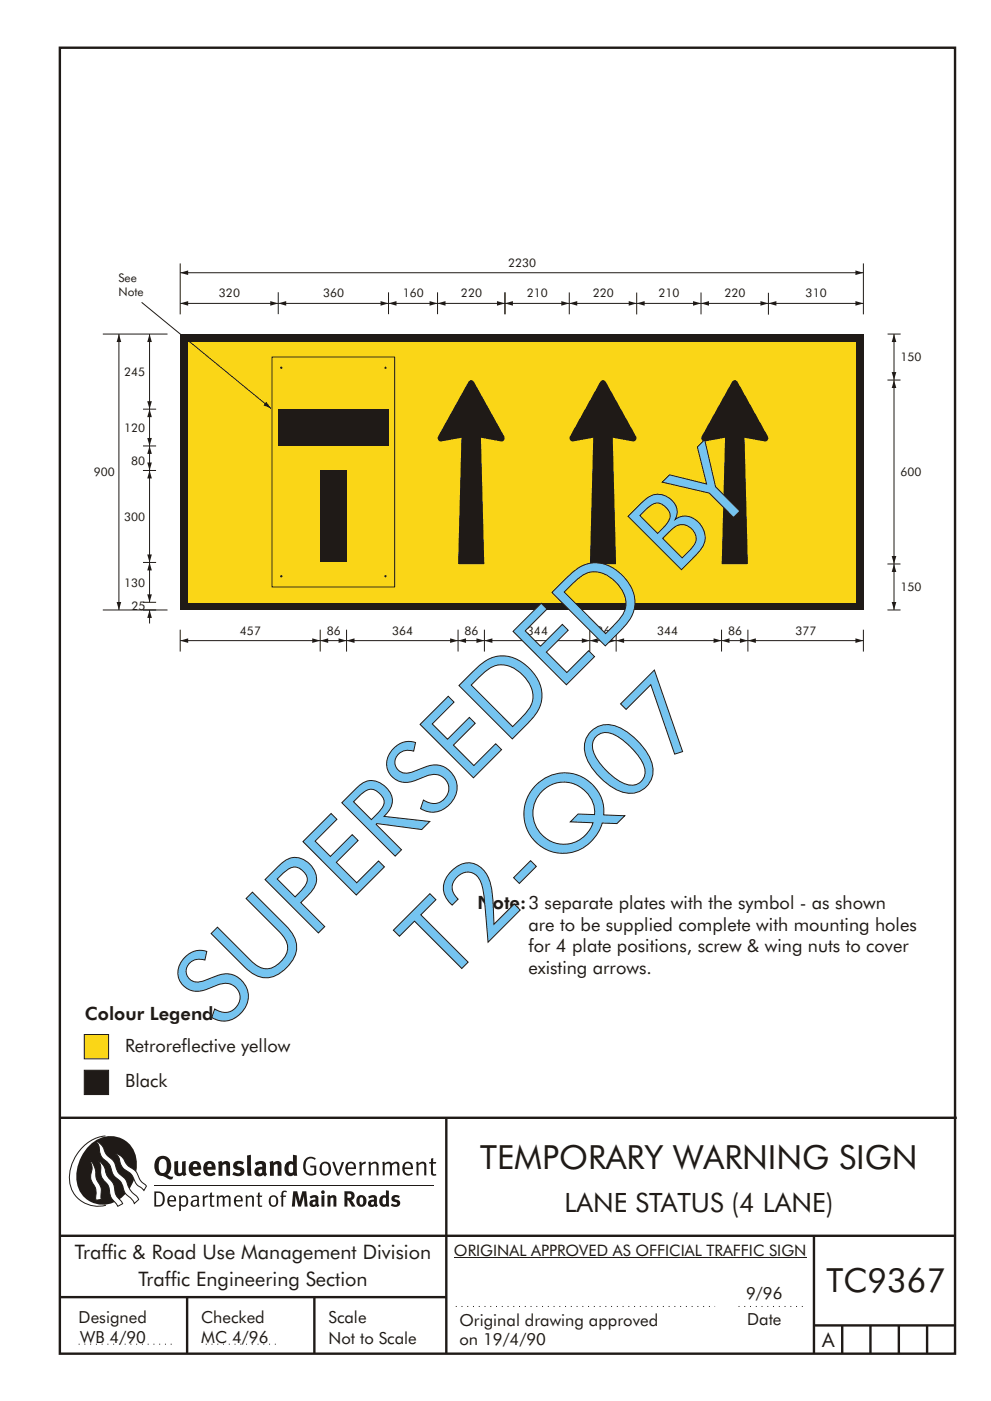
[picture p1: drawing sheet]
<svg xmlns="http://www.w3.org/2000/svg" width="210mm" height="297mm" viewBox="0 0 210 297" stroke-linecap="round" stroke-linejoin="round" font-family="sans-serif">
<path d="M38.2 55.8v10.9M38.2 57.8h145M59 62v4.6M82.4 62v4.6M92.8 62v4.6M107.1 62v4.7M120.8 62v4.6M135.1 62v4.7M148.7 62v4.7M163 62.1v4.6" fill="none" stroke="#1f1a17" stroke-width=".21"/>
<g fill="#1f1a17">
<path d="M38.2 57.8l1.7-.5v1l-1.7-.5 1.7-.5z" fill-rule="evenodd"/>
<path d="M181.5 57.3l1.7 .5-1.7 .5v-1l1.7 .5z" fill-rule="evenodd"/>
</g>
<path d="M59 64.3h23.4" fill="none" stroke="#1f1a17" stroke-width=".21"/>
<g fill="#1f1a17">
<path d="M59 64.3l1.7-.5v1l-1.7-.5 1.7-.5z" fill-rule="evenodd"/>
<path d="M80.7 63.8l1.7 .5-1.7 .5v-1l1.7 .5z" fill-rule="evenodd"/>
</g>
<path d="M38.2 64.3h20.8" fill="none" stroke="#1f1a17" stroke-width=".21"/>
<g fill="#1f1a17">
<path d="M38.2 64.3l1.7-.5v1l-1.7-.5 1.7-.5z" fill-rule="evenodd"/>
<path d="M57.3 63.8l1.7 .5-1.7 .5v-1l1.7 .5z" fill-rule="evenodd"/>
</g>
<path d="M82.4 64.3h10.4" fill="none" stroke="#1f1a17" stroke-width=".21"/>
<g fill="#1f1a17">
<path d="M82.4 64.3l1.7-.5v1l-1.7-.5 1.7-.5z" fill-rule="evenodd"/>
<path d="M91.1 63.8l1.7 .5-1.7 .5v-1l1.7 .5z" fill-rule="evenodd"/>
</g>
<path d="M92.8 64.3h14.3" fill="none" stroke="#1f1a17" stroke-width=".21"/>
<g fill="#1f1a17">
<path d="M92.8 64.3l1.7-.5v1l-1.7-.5 1.7-.5z" fill-rule="evenodd"/>
<path d="M105.4 63.8l1.7 .5-1.7 .5v-1l1.7 .5z" fill-rule="evenodd"/>
</g>
<path d="M107.1 64.3h13.7" fill="none" stroke="#1f1a17" stroke-width=".21"/>
<g fill="#1f1a17">
<path d="M107.1 64.3l1.7-.5v1l-1.7-.5 1.7-.5z" fill-rule="evenodd"/>
<path d="M119.1 63.8l1.7 .5-1.7 .5v-1l1.7 .5z" fill-rule="evenodd"/>
</g>
<path d="M120.8 64.3h14.3" fill="none" stroke="#1f1a17" stroke-width=".21"/>
<g fill="#1f1a17">
<path d="M120.8 64.3l1.7-.5v1l-1.7-.5 1.7-.5z" fill-rule="evenodd"/>
<path d="M133.4 63.8l1.7 .5-1.7 .5v-1l1.7 .5z" fill-rule="evenodd"/>
</g>
<path d="M135.1 64.3h13.6" fill="none" stroke="#1f1a17" stroke-width=".21"/>
<g fill="#1f1a17">
<path d="M135.1 64.3l1.7-.5v1l-1.7-.5 1.7-.5z" fill-rule="evenodd"/>
<path d="M147 63.8l1.7 .5-1.7 .5v-1l1.7 .5z" fill-rule="evenodd"/>
</g>
<path d="M148.7 64.3h14.3" fill="none" stroke="#1f1a17" stroke-width=".21"/>
<g fill="#1f1a17">
<path d="M148.7 64.3l1.7-.5v1l-1.7-.5 1.7-.5z" fill-rule="evenodd"/>
<path d="M161.3 63.8l1.7 .5-1.7 .5v-1l1.7 .5z" fill-rule="evenodd"/>
</g>
<path d="M163 64.3h20.2" fill="none" stroke="#1f1a17" stroke-width=".21"/>
<g fill="#1f1a17">
<path d="M38.2 70.8h145v58.5h-145z"/>
<path d="M163 64.3l1.7-.5v1l-1.7-.5 1.7-.5z" fill-rule="evenodd"/>
<path d="M181.5 63.8l1.7 .5-1.7 .5v-1l1.7 .5z" fill-rule="evenodd"/>
</g>
<path d="M39.9 72.5h141.7v55.2h-141.7z" fill="#fad617"/>
<g fill="#1f1a17">
<path d="M68 99.8h5.5v19.5h-5.5z"/>
<path d="M59 86.8h23.4v7.7h-23.4z"/>
<path d="M99.5 80.8a.67 .67 0 0 1 1.1 .3l6.4 11.6a.71 .71 0 0 1-.7 .9l-4.3-.8 .8 26.8h-5.6l.7-26.8-4.3 .8a.72 .72 0 0 1-.6-.3 .72 .72 0 0 1 0-.8z" fill-rule="evenodd"/>
<path d="M127.4 80.8a.67 .67 0 0 1 1.2 .3l6.4 11.6a.71 .71 0 0 1-.7 .9l-4.3-.8 .7 26.8h-5.5l.7-26.8-4.3 .8a.72 .72 0 0 1-.7-.3 .72 .72 0 0 1 0-.8z" fill-rule="evenodd"/>
<path d="M155.4 80.8a.67 .67 0 0 1 1.1 .3l6.5 11.6a.71 .71 0 0 1-.8 .9l-4.2-.8 .7 26.8h-5.6l.7-26.8-4.2 .8a.72 .72 0 0 1-.7-.3 .72 .72 0 0 1 0-.8z" fill-rule="evenodd"/>
</g>
<g fill="none" stroke="#1f1a17" stroke-width=".21">
<path d="M30 64.1l27.5 22.5M57.7 75.7h26v48.8h-26z"/>
<circle cx="59.7" cy="78" r=".14"/>
<circle cx="81.8" cy="78" r=".14"/>
<circle cx="59.7" cy="122.2" r=".14"/>
<circle cx="81.8" cy="122.2" r=".14"/>
</g>
<path d="M56.5 85.2l1 1.4-1.6-.7 .6-.7 1 1.4z" fill-rule="evenodd" fill="#1f1a17"/>
<path d="M31.7 119.3v8.4" fill="none" stroke="#1f1a17" stroke-width=".21"/>
<g fill="#1f1a17">
<path d="M31.7 119.3l.5 1.6h-1l.5-1.6 .5 1.6z" fill-rule="evenodd"/>
<path d="M31.2 126h1l-.5 1.7 .5-1.7-.5 1.7z" fill-rule="evenodd"/>
</g>
<path d="M31.7 99.8v19.5" fill="none" stroke="#1f1a17" stroke-width=".21"/>
<g fill="#1f1a17">
<path d="M31.7 99.8l.5 1.6h-1l.5-1.6 .5 1.6z" fill-rule="evenodd"/>
<path d="M31.2 117.6h1l-.5 1.7 .5-1.7-.5 1.7z" fill-rule="evenodd"/>
</g>
<path d="M31.7 86.8v7.8" fill="none" stroke="#1f1a17" stroke-width=".21"/>
<g fill="#1f1a17">
<path d="M31.7 86.8l.5 1.6h-1l.5-1.6 .5 1.6z" fill-rule="evenodd"/>
<path d="M31.2 92.9h1l-.5 1.7 .5-1.7-.5 1.7z" fill-rule="evenodd"/>
</g>
<path d="M31.7 70.8v16" fill="none" stroke="#1f1a17" stroke-width=".21"/>
<g fill="#1f1a17">
<path d="M31.7 70.8l.5 1.7h-1l.5-1.7 .5 1.7z" fill-rule="evenodd"/>
<path d="M31.2 85.1h1l-.5 1.7 .5-1.7-.5 1.7z" fill-rule="evenodd"/>
</g>
<path d="M31.7 94.6v5.2" fill="none" stroke="#1f1a17" stroke-width=".21"/>
<g fill="#1f1a17">
<path d="M31.7 94.6l.5 1.6h-1l.5-1.6 .5 1.6z" fill-rule="evenodd"/>
<path d="M31.2 98.1h1l-.5 1.7 .5-1.7-.5 1.7z" fill-rule="evenodd"/>
</g>
<path d="M189.7 80.6v39" fill="none" stroke="#1f1a17" stroke-width=".21"/>
<g fill="#1f1a17">
<path d="M189.7 80.6l.5 1.7h-1l.5-1.7 .5 1.7z" fill-rule="evenodd"/>
<path d="M189.2 117.9h1l-.5 1.7 .5-1.7-.5 1.7z" fill-rule="evenodd"/>
</g>
<path d="M189.7 70.8v9.8" fill="none" stroke="#1f1a17" stroke-width=".21"/>
<g fill="#1f1a17">
<path d="M189.7 70.8l.5 1.7h-1l.5-1.7 .5 1.7z" fill-rule="evenodd"/>
<path d="M189.2 78.9h1l-.5 1.7 .5-1.7-.5 1.7z" fill-rule="evenodd"/>
</g>
<path d="M189.7 119.6v9.7" fill="none" stroke="#1f1a17" stroke-width=".21"/>
<g fill="#1f1a17">
<path d="M189.7 119.6l.5 1.7h-1l.5-1.7 .5 1.7z" fill-rule="evenodd"/>
<path d="M189.2 127.6h1l-.5 1.7 .5-1.7-.5 1.7z" fill-rule="evenodd"/>
</g>
<g fill="none" stroke="#1f1a17" stroke-width=".21">
<path d="M183.2 55.8v10.9M188.3 70.8h2.8M30.3 99.8h2.8M30.3 94.6h2.8M30.3 86.8h2.8M188.3 80.6h2.8M30.3 119.3h2.8M188.3 119.6h2.8M30.3 129.3h2.8M38.2 133.5v4.6M67.9 133.5v4.6M67.9 135.8h5.6"/>
<path d="M73.5 133.5v4.6M97.2 133.5v4.6M102.8 133.5v4.6M125.1 133.5v4.6M130.7 133.5v4.6M153.1 133.5v4.6M158.7 133.5v4.6M183.2 133.5v4.6M188.3 129.3h2.8"/>
</g>
<g fill="#1f1a17">
<path d="M67.9 135.8l1.7-.5v1l-1.7-.5 1.7-.5z" fill-rule="evenodd"/>
<path d="M71.8 135.3l1.7 .5-1.7 .5v-1l1.7 .5z" fill-rule="evenodd"/>
</g>
<path d="M97.2 135.8h5.6" fill="none" stroke="#1f1a17" stroke-width=".21"/>
<g fill="#1f1a17">
<path d="M97.2 135.8l1.7-.5v1l-1.7-.5 1.7-.5z" fill-rule="evenodd"/>
<path d="M101.1 135.3l1.7 .5-1.7 .5v-1l1.7 .5z" fill-rule="evenodd"/>
</g>
<path d="M125.1 135.8h5.6" fill="none" stroke="#1f1a17" stroke-width=".21"/>
<g fill="#1f1a17">
<path d="M125.1 135.8l1.7-.5v1l-1.7-.5 1.7-.5z" fill-rule="evenodd"/>
<path d="M129 135.3l1.7 .5-1.7 .5v-1l1.7 .5z" fill-rule="evenodd"/>
</g>
<path d="M153.1 135.8h5.6" fill="none" stroke="#1f1a17" stroke-width=".21"/>
<g fill="#1f1a17">
<path d="M153.1 135.8l1.7-.5v1l-1.7-.5 1.7-.5z" fill-rule="evenodd"/>
<path d="M157 135.3l1.7 .5-1.7 .5v-1l1.7 .5z" fill-rule="evenodd"/>
</g>
<path d="M73.5 135.8h23.7" fill="none" stroke="#1f1a17" stroke-width=".21"/>
<g fill="#1f1a17">
<path d="M73.5 135.8l1.7-.5v1l-1.7-.5 1.7-.5z" fill-rule="evenodd"/>
<path d="M95.5 135.3l1.7 .5-1.7 .5v-1l1.7 .5z" fill-rule="evenodd"/>
</g>
<path d="M38.2 135.8h29.7" fill="none" stroke="#1f1a17" stroke-width=".21"/>
<g fill="#1f1a17">
<path d="M38.2 135.8l1.7-.5v1l-1.7-.5 1.7-.5z" fill-rule="evenodd"/>
<path d="M66.2 135.3l1.7 .5-1.7 .5v-1l1.7 .5z" fill-rule="evenodd"/>
</g>
<path d="M102.8 135.8h22.3" fill="none" stroke="#1f1a17" stroke-width=".21"/>
<g fill="#1f1a17">
<path d="M102.8 135.8l1.7-.5v1l-1.7-.5 1.7-.5z" fill-rule="evenodd"/>
<path d="M123.4 135.3l1.7 .5-1.7 .5v-1l1.7 .5z" fill-rule="evenodd"/>
</g>
<path d="M130.7 135.8h22.4" fill="none" stroke="#1f1a17" stroke-width=".21"/>
<g fill="#1f1a17">
<path d="M130.7 135.8l1.7-.5v1l-1.7-.5 1.7-.5z" fill-rule="evenodd"/>
<path d="M151.4 135.3l1.7 .5-1.7 .5v-1l1.7 .5z" fill-rule="evenodd"/>
</g>
<path d="M158.7 135.8h24.5" fill="none" stroke="#1f1a17" stroke-width=".21"/>
<g fill="#1f1a17">
<path d="M158.7 135.8l1.7-.5v1l-1.7-.5 1.7-.5z" fill-rule="evenodd"/>
<path d="M181.5 135.3l1.7 .5-1.7 .5v-1l1.7 .5z" fill-rule="evenodd"/>
</g>
<path d="M31.7 129.3v2.9" fill="none" stroke="#1f1a17" stroke-width=".21"/>
<path d="M31.7 129.3l.5 1.7h-1z" fill-rule="evenodd" fill="#1f1a17"/>
<path d="M25.2 70.8v58.5" fill="none" stroke="#1f1a17" stroke-width=".21"/>
<g fill="#1f1a17">
<path d="M25.2 70.8l.5 1.7h-1l.5-1.7 .5 1.7z" fill-rule="evenodd"/>
<path d="M24.7 127.6h1l-.5 1.7 .5-1.7-.5 1.7z" fill-rule="evenodd"/>
</g>
<path d="M21.8 70.8h13.7M21.8 129.3h13.7M30.3 127.7h2.8" fill="none" stroke="#1f1a17" stroke-width=".21"/>
<g fill="none" stroke="#1f1a17" stroke-width=".51">
<path d="M12.7 10.1h189.9v276.9h-189.9zM12.7 237h190.3M94.7 236.9v50.1M12.7 262h190M12.7 275h82M39.7 275v12M66.7 275v12M172.7 262v25M172.7 281h30M178.7 281v6M184.7 281v6M190.7 281v6"/>
<path d="M196.7 281v6"/>
</g>
<path d="M96.7 277h55M156.7 277h14M16.7 285h20.3M43.7 285h15" fill="none" stroke="#1f1a17" stroke-width=".21" stroke-dasharray=".2 1" stroke-linecap="butt"/>
<path d="M17.9 219.3h5.1v5.2h-5.1z" fill-rule="evenodd" fill="#fad617" stroke="#1f1a17" stroke-width=".21"/>
<path d="M17.9 226.9h5.1v5.2h-5.1z" fill-rule="evenodd" fill="#1f1a17" stroke="#1f1a17" stroke-width=".21"/>
<path d="M96.3 266.7h74.7" fill="none" stroke="#1f1a17" stroke-width=".21"/>
<g fill="#1f1a17">
<path d="M64.9 245.6a1.61 1.61 0 0 1 2.1 0l-.2 .3a1.17 1.17 0 0 0-1.4-.2 1.17 1.17 0 0 0-.6 1.3 1.42 1.42 0 0 0 1.2 1.9l.7-.2v-1.2h-.8l-.1-.4h1.3v1.9a1.82 1.82 0 0 1-2.2-.1 1.82 1.82 0 0 1-.6-2.1l.2-.7z" fill-rule="evenodd"/>
<path d="M68.2 246.5a1.77 1.77 0 0 0 .4 2.7 1.39 1.39 0 0 0 1.4-.5 1.39 1.39 0 0 0 .2-1.5 1.19 1.19 0 0 0-2-.7zM68.5 246.8a.83 .83 0 0 1 1 .1 .83 .83 0 0 1 .2 1 .75 .75 0 0 1-.6 1 .75 .75 0 0 1-.8-.8v-.9z" fill-rule="evenodd"/>
<path d="M70.5 246.4l.4-.1 .8 2.4 .8-2.3h.5l-1.1 2.8h-.4z" fill-rule="evenodd"/>
<path d="M73.6 246.7a1.74 1.74 0 0 0 .5 2.5h.9l.5-.3-.2-.3a.89 .89 0 0 1-1.1 .2 .89 .89 0 0 1-.4-.9h1.7a1.15 1.15 0 0 0-.4-1.4 1.15 1.15 0 0 0-1.5 .2zM74 246.9a.67 .67 0 0 1 .8-.2 .67 .67 0 0 1 .3 .8h-1.3z" fill-rule="evenodd"/>
<path d="M76.2 246.4l.4-.1 .1 .4 .5-.4h.5l-.2 .5a.61 .61 0 0 0-.8 .6v1.8h-.4z" fill-rule="evenodd"/>
<path d="M78.1 246.4l.5-.1 .1 .4a.89 .89 0 0 1 .9-.4 .89 .89 0 0 1 .7 .7v2.2h-.4v-2.2l-.1-.2-.3-.1-.8 .4v2.1h-.4z" fill-rule="evenodd"/>
<path d="M81.1 246.4l.4-.1 .1 .4a.83 .83 0 0 1 .8-.4 .83 .83 0 0 1 .7 .5 .86 .86 0 0 1 .9-.5 .86 .86 0 0 1 .7 .7v2.2h-.4l-.1-2.3a.5 .5 0 0 0-.8 0l-.2 .2v2.1h-.5v-2.2l-.4-.3-.7 .4v2.1h-.4z" fill-rule="evenodd"/>
<path d="M85.7 246.7a1.74 1.74 0 0 0 .5 2.5h.9l.5-.3-.2-.3a.89 .89 0 0 1-1.1 .2 .89 .89 0 0 1-.4-.9h1.7a1.15 1.15 0 0 0-.5-1.4 1.15 1.15 0 0 0-1.4 .2zM86 246.9a.67 .67 0 0 1 .9-.2 .67 .67 0 0 1 .3 .8h-1.3z" fill-rule="evenodd"/>
<path d="M88.3 246.4l.4-.1 .1 .4a.89 .89 0 0 1 .9-.4 .89 .89 0 0 1 .8 .7v2.2h-.5v-2.2l-.1-.2-.3-.1-.8 .4v2.1h-.4z" fill-rule="evenodd"/>
<path d="M91.5 245.6l.4-.1v.9h.7l-.2 .3h-.5v2.1l.1 .1h.5l.1 .3a.71 .71 0 0 1-1.2-.6v-1.9h-.3v-.3h.3z" fill-rule="evenodd"/>
<path d="M37 246.3l.8-.2v2a.46 .46 0 0 0 .2 .6 .46 .46 0 0 0 .6-.2v-2.2l.8-.2v2.4l.2 .5-.6 .4-.2-.3a1.03 1.03 0 0 1-1.2 .2 1.03 1.03 0 0 1-.6-1z" fill-rule="evenodd"/>
<path d="M40.4 246.6a1.64 1.64 0 0 0 0 2.3 1.64 1.64 0 0 0 2.3 .1l-.4-.5a.78 .78 0 0 1-.9 .3 .78 .78 0 0 1-.5-.8h1.8a1.37 1.37 0 0 0-.6-1.6 1.37 1.37 0 0 0-1.7 .2zM41.1 246.9a.48 .48 0 0 1 .6-.1 .48 .48 0 0 1 .2 .6h-1z" fill-rule="evenodd"/>
<path d="M43.5 246.6a1.65 1.65 0 0 0-.2 2 1.65 1.65 0 0 0 1.9 .7l.5-.3-.3-.5a.78 .78 0 0 1-.9 .3 .78 .78 0 0 1-.5-.8h1.8a1.37 1.37 0 0 0-.6-1.6 1.37 1.37 0 0 0-1.7 .2zM44.1 246.9a.48 .48 0 0 1 .6-.1 .48 .48 0 0 1 .2 .6h-.9z" fill-rule="evenodd"/>
<path d="M46.3 246.3l.7-.2 .1 .4a.95 .95 0 0 1 1-.3 .95 .95 0 0 1 .7 .8v2.3h-.8v-2.3l-.3-.2-.5 .3v2.2h-.8z" fill-rule="evenodd"/>
<path d="M49.7 246.5a1.73 1.73 0 0 1 2-.1l-.2 .6-.6-.2a.42 .42 0 0 0-.6 .2l.2 .3a1.23 1.23 0 0 1 1.4 1 1.47 1.47 0 0 1-2.3 .9l-.3-.2 .3-.6 .7 .4a.47 .47 0 0 0 .7-.4 .87 .87 0 0 0-1-.5l-.4-.2-.1-.4z" fill-rule="evenodd"/>
<path d="M54.1 246.6l.3 .6 .3-.2a.62 .62 0 0 1 .9 0l.1 .4a1.21 1.21 0 0 0-1.4 .3 1.21 1.21 0 0 0-.1 1.3 1.19 1.19 0 0 0 1.6 .1l.5 .3 .4-.4-.3-.4v-1.4a.96 .96 0 0 0-1.3-1zM55 248l.6-.1v.7a.43 .43 0 0 1-.6 .1 .43 .43 0 0 1 0-.7z" fill-rule="evenodd"/>
<path d="M57.2 246.3l.7-.2 .1 .4a.95 .95 0 0 1 1-.3 .95 .95 0 0 1 .7 .8v2.3h-.8v-2.3l-.2-.2-.6 .3v2.2h-.8z" fill-rule="evenodd"/>
<path d="M62.2 244.8v1.5a1.29 1.29 0 0 0-1.4 .2 1.29 1.29 0 0 0-.5 1.3 1.24 1.24 0 0 0 .6 1.4 1.24 1.24 0 0 0 1.4-.1l.1 .2h.7l-.1-4.3zM61.5 246.9l.4-.1 .3 .2v1.5l-.3 .1a.48 .48 0 0 1-.6-.4 1.52 1.52 0 0 1 .2-1.3z" fill-rule="evenodd"/>
<path d="M52.4 245l.8-.2 .2 4.5h-.8l-.1-.2z" fill-rule="evenodd"/>
</g>
<path d="M22.4 240.8a9 9 0 0 0-7.4 10.9 6.2 6.2 0 0 0 7.5 3.8M32.7 251.4h59.4" fill="none" stroke="#1f1a17" stroke-width=".21"/>
<path d="M19.1 242.7a5.7 5.7 0 0 1 6.5-1.4 5.7 5.7 0 0 1 3.4 5.7 8.6 8.6 0 0 1-6.2 8.3 5.7 5.7 0 0 1-6.5-7 9.9 9.9 0 0 1 2.8-5.6z" fill-rule="evenodd" fill="#1f1a17"/>
<path d="M24.5 244.5a3.1 3.1 0 0 1 2.3 2.2l.7 .7a3.2 3.2 0 0 1 2 2.4l.4 .6 1.2 1.1-.6 .9-.2-.3a3.5 3.5 0 0 1-1.9-2.1 3.8 3.8 0 0 0-2.1-2.1 3.5 3.5 0 0 1-1-2.3zM20.4 241.9a3.4 3.4 0 0 1 1.9 2.5l.7 .8a3.3 3.3 0 0 1 1.7 2.6 4.4 4.4 0 0 0 1.7 2l.3 .3a6.1 6.1 0 0 0 2.5 3.7l.2 .5-.9 .9a6.1 6.1 0 0 0-1.9-2.2l-.4-.8a3.6 3.6 0 0 0-1.9-2.8l-.6-1a3.6 3.6 0 0 0-1.9-2.8 3.7 3.7 0 0 1-.8-2.4zM21 246.1a3.4 3.4 0 0 1 1.5 2.8l.6 .9a3.8 3.8 0 0 1 1.4 3.1l.3 .7 1.2 1.6-1 .6-.5-.8a3.2 3.2 0 0 1-1.3-2.8 4.3 4.3 0 0 0-1.4-2.2 4.7 4.7 0 0 1-.5-2.9zM19.2 246.1a5.1 5.1 0 0 1 1.2 3.7l.3 .7a3.1 3.1 0 0 1 .7 3l.1 .8-1.1 .2-.1-.8a3.5 3.5 0 0 0-.9-3.2 3.6 3.6 0 0 1 .1-2.6z" fill-rule="evenodd" fill="#fff" stroke="#1f1a17" stroke-width=".21"/>
<g fill="#1f1a17">
<path d="M33.4 245.5a2.51 2.51 0 0 0 .4 3.7l.8 .1a2.78 2.78 0 0 0 2 .7l.2-.5h-.6l-.7-.4a2.56 2.56 0 0 0 0-3.8 1.83 1.83 0 0 0-2.1 .2zM34 245.9a.87 .87 0 0 1 1 0 .87 .87 0 0 1 .4 .9v.4a1.17 1.17 0 0 1-.9 1.5l-.3-.1a2.38 2.38 0 0 1-.2-2.7z" fill-rule="evenodd"/>
<path d="M33.1 252.9v2.6a1.12 1.12 0 0 0 1.2-.3 1.12 1.12 0 0 0 .2-1.2l-.1-.5-.3-.4zM32.7 252.6h1.1a1.67 1.67 0 0 1 1.2 1.7 1.67 1.67 0 0 1-1.3 1.5h-1zM36.1 253.9l-.2 .5h1.1a.55 .55 0 0 0-.3-.6 .55 .55 0 0 0-.6 .1zM35.8 253.8a.95 .95 0 0 1 1.2-.2 .95 .95 0 0 1 .4 1.1h-1.5a.72 .72 0 0 0 .4 .8 .72 .72 0 0 0 .9-.2l.1 .3a1.15 1.15 0 0 1-1.5 0 1.15 1.15 0 0 1-.2-1.5zM38.4 254.1v1.2a.7 .7 0 0 0 .9 .1 .7 .7 0 0 0 .2-.9 .61 .61 0 0 0-.4-.7 .61 .61 0 0 0-.7 .3zM38 253.5l.3-.1 .1 .4a.95 .95 0 0 1 1.2-.2 .95 .95 0 0 1 .3 1.2 .92 .92 0 0 1-.5 1 .92 .92 0 0 1-1-.2v1.1l-.4 .1zM40.9 254.8a.5 .5 0 0 0 .2 .8 .5 .5 0 0 0 .7-.4v-.6zM40.5 253.7a1 1 0 0 1 1.7 .3v1.4l.2 .2-.2 .3-.3-.3a.78 .78 0 0 1-1.4-.1 .78 .78 0 0 1 .8-1.1h.5a.58 .58 0 0 0-.3-.7 .58 .58 0 0 0-.7 .3zM43 253.5l.3-.1 .1 .4 .3-.3 .5-.1-.2 .4a.52 .52 0 0 0-.6 .6v1.4h-.4zM44.6 252.9l.4-.1-.1 .7h.6l-.1 .3h-.5v1.5a.35 .35 0 0 0 .6 .3v.2a.57 .57 0 0 1-.6 .1 .57 .57 0 0 1-.3-.5v-1.6h-.3v-.3h.3zM45.9 253.5l.4-.1 .1 .4 .2-.2a.64 .64 0 0 1 1 .2 .7 .7 0 0 1 .8-.4 .7 .7 0 0 1 .5 .7v1.7h-.3v-1.7l-.3-.3-.7 .3v1.7h-.3v-1.6a.38 .38 0 0 0-.3-.5 .38 .38 0 0 0-.5 .2l-.1 .2v1.7h-.4zM50.2 253.9l-.2 .5h1.1a.55 .55 0 0 0-.2-.6 .55 .55 0 0 0-.7 .1zM49.9 253.8a.95 .95 0 0 1 1.2-.2 .95 .95 0 0 1 .4 1.1h-1.5a.72 .72 0 0 0 .4 .8 .72 .72 0 0 0 .9-.2l.1 .3a1.15 1.15 0 0 1-1.5 0 1.15 1.15 0 0 1-.2-1.5zM52.1 253.5l.3-.1 .1 .4a.72 .72 0 0 1 .8-.4 .72 .72 0 0 1 .6 .7v1.7h-.4v-1.6a.45 .45 0 0 0-.3-.5 .45 .45 0 0 0-.5 .3l-.2 .1v1.7h-.3zM54.7 252.9l.4-.1v.7h.6l-.1 .3h-.5v1.5a.35 .35 0 0 0 .5 .3v.2a.57 .57 0 0 1-.6 .1 .57 .57 0 0 1-.3-.5v-1.6h-.3v-.3h.3zM57.6 253.9l-.2 .7a.65 .65 0 0 0 .3 .8 .65 .65 0 0 0 .8-.2l.1-.1a.93 .93 0 0 0-.7-1.4zM57.3 253.7a1.12 1.12 0 0 1 1.4 .1 1.12 1.12 0 0 1 .3 1.4 1.01 1.01 0 0 1-1.3 .6 1.01 1.01 0 0 1-.7-1.2zM59.9 252.6l.5-.2 .5 .2-.1 .2-.4-.1-.3 .2v.6h.6l-.1 .3h-.5v2h-.4v-2h-.2v-.3h.2zM62.2 252.6l-.3 3.2h.7l.1-2.3 .6 2.3h.6l.6-2.3 .1 2.3h.7l-.3-3.2h-.9l-.5 2.1-.5-2.1zM65.7 253.7l.3 .5a.51 .51 0 0 1 .5-.4 .51 .51 0 0 1 .4 .4v.1a.88 .88 0 0 0-1.1 .4 .88 .88 0 0 0 .2 1.1 .9 .9 0 0 0 1.1-.2l.3 .3 .4-.3-.2-.3v-1.1a.87 .87 0 0 0-.5-.8 .87 .87 0 0 0-1 .1zM66.4 254.8h.5v.5l-.1 .1h-.3l-.2-.1zM68.2 253.5v2.3h.6v-2.4zM68.1 252.8a.4 .4 0 0 0 .8 0 .4 .4 0 0 0-.8 0zM69.4 253.5l.1 2.3h.6v-1.7a.33 .33 0 0 1 .4-.2 .33 .33 0 0 1 .3 .4v1.5h.6v-1.7a.75 .75 0 0 0-.6-.7 .75 .75 0 0 0-.8 .3v-.3zM73.1 252.6v3.2h.6v-1.3l.3 .2 .7 1.1h.7l-.9-1.4a.94 .94 0 0 0 .7-1 .94 .94 0 0 0-.9-.8zM73.7 253.1a.51 .51 0 0 1 .8 .1 .51 .51 0 0 1-.2 .7l-.6 .1zM75.9 253.7a1.19 1.19 0 0 0-.1 1.7 1.19 1.19 0 0 0 1.8 0 1.19 1.19 0 0 0-.1-1.6 1.19 1.19 0 0 0-1.6-.1zM76.5 253.9l.2-.1a.99 .99 0 0 1 0 1.6 1.06 1.06 0 0 1-.2-1.5zM78.1 253.7l.3 .5a.51 .51 0 0 1 .5-.4 .51 .51 0 0 1 .5 .4v.1a.88 .88 0 0 0-1.2 .4 .88 .88 0 0 0 .2 1.1 .9 .9 0 0 0 1.1-.2l.3 .3 .4-.3-.2-.3v-1.1a.87 .87 0 0 0-.5-.8 .87 .87 0 0 0-1 .1zM78.9 254.8h.4v.5l-.1 .1h-.3l-.1-.1zM81.9 252.4v1.1a1.2 1.2 0 0 0-1.4 .6 1.2 1.2 0 0 0 .2 1.4l.5 .4 .8-.2v.1h.6l-.1-3.3zM81.4 253.9l.5 .2-.1 1.2a.46 .46 0 0 1-.5-.1 .46 .46 0 0 1-.1-.5zM83.3 253.6a.79 .79 0 0 0-.1 .9 .79 .79 0 0 0 .9 .4 .33 .33 0 0 1 0 .5 .33 .33 0 0 1-.5 0l-.4-.2-.3 .4a1.15 1.15 0 0 0 1.2 .3 1.15 1.15 0 0 0 .8-1 1.49 1.49 0 0 0-1.2-.8 .4 .4 0 0 1 .3-.3 .4 .4 0 0 1 .4 .1l.2 .1 .2-.4a1.47 1.47 0 0 0-1.5 0z" fill-rule="evenodd"/>
</g>
<g font-size="22.4" fill="#1f1a17">
<text x="94.6" y="208.7" transform="rotate(-45 94.6 208.7)">T2-Q07</text>
<text x="46.7" y="218.7" transform="rotate(-45 46.7 218.7)">SUPERSEDED BY</text>
</g>
<g font-size="7.1" fill="#1f1a17">
<text x="101.9" y="247.8">TEMPORARY WARNING SIGN</text>
<text x="175.4" y="274">TC9367</text>
</g>
<text font-size="5.6" fill="#1f1a17" x="119.8" y="257">LANE STATUS (4 LANE)</text>
<g font-size="4.2" fill="#1f1a17">
<text x="15.9" y="267">Traffic &amp; Road Use Management Division</text>
<text x="29.4" y="272.6">Traffic Engineering Section</text>
<text x="174.4" y="285.6">A</text>
</g>
<g font-size="3.9" fill="#1f1a17">
<text x="101.3" y="192.6">Note:3 separate plates with the symbol - as shown</text>
<text x="112.1" y="197.3">are to be supplied complete with mounting holes</text>
<text x="112.1" y="201.9">for 4 plate positions, screw &amp; wing nuts to cover</text>
<text x="112.1" y="206.6">existing arrows.</text>
<text x="18" y="216.3">Colour Legend</text>
<text x="26.5" y="223">Retroreflective yellow</text>
<text x="26.5" y="230.5">Black</text>
</g>
<g font-size="3.5" fill="#1f1a17">
<text x="158.3" y="275.4">9/96</text>
<text x="16.7" y="280.5">Designed</text>
<text x="42.7" y="280.5">Checked</text>
<text x="69.7" y="280.5">Scale</text>
<text x="97.5" y="281.2">Original drawing approved</text>
<text x="158.5" y="281">Date</text>
<text x="17" y="284.8">WB 4/90</text>
<text x="42.7" y="284.8">MC 4/96</text>
<text x="69.7" y="285">Not to Scale</text>
<text x="97.5" y="285.2">on 19/4/90</text>
</g>
<text font-size="3.4" fill="#1f1a17" x="96.3" y="266.3">ORIGINAL APPROVED AS OFFICIAL TRAFFIC SIGN</text>
<g font-size="2.5" fill="#1f1a17">
<text x="25.1" y="59.7">See</text>
<text x="107.8" y="56.6">2230</text>
<text x="25.1" y="62.7">Note</text>
<text x="46.5" y="63.1">320</text>
<text x="68.6" y="63.1">360</text>
<text x="85.5" y="63.1">160</text>
<text x="97.8" y="63.1">220</text>
<text x="111.8" y="63.1">210</text>
<text x="125.8" y="63.1">220</text>
<text x="139.7" y="63.1">210</text>
<text x="153.7" y="63.1">220</text>
<text x="170.9" y="63.1">310</text>
<text x="191" y="76.6">150</text>
<text x="26.4" y="79.7">245</text>
<text x="26.4" y="91.5">120</text>
<text x="19.9" y="101">900</text>
<text x="27.9" y="98.5">80</text>
<text x="191" y="101">600</text>
<text x="26.4" y="110.4">300</text>
<text x="26.4" y="124.4">130</text>
<text x="191" y="125.3">150</text>
<text x="27.9" y="129.2">25</text>
<text x="50.9" y="134.6">457</text>
<text x="69.3" y="134.6">86</text>
<text x="83.2" y="134.6">364</text>
<text x="98.6" y="134.6">86</text>
<text x="111.8" y="134.6">344</text>
<text x="126.5" y="134.6">86</text>
<text x="139.4" y="134.6">344</text>
<text x="154.5" y="134.6">86</text>
<text x="168.8" y="134.6">377</text>
</g>
</svg>
